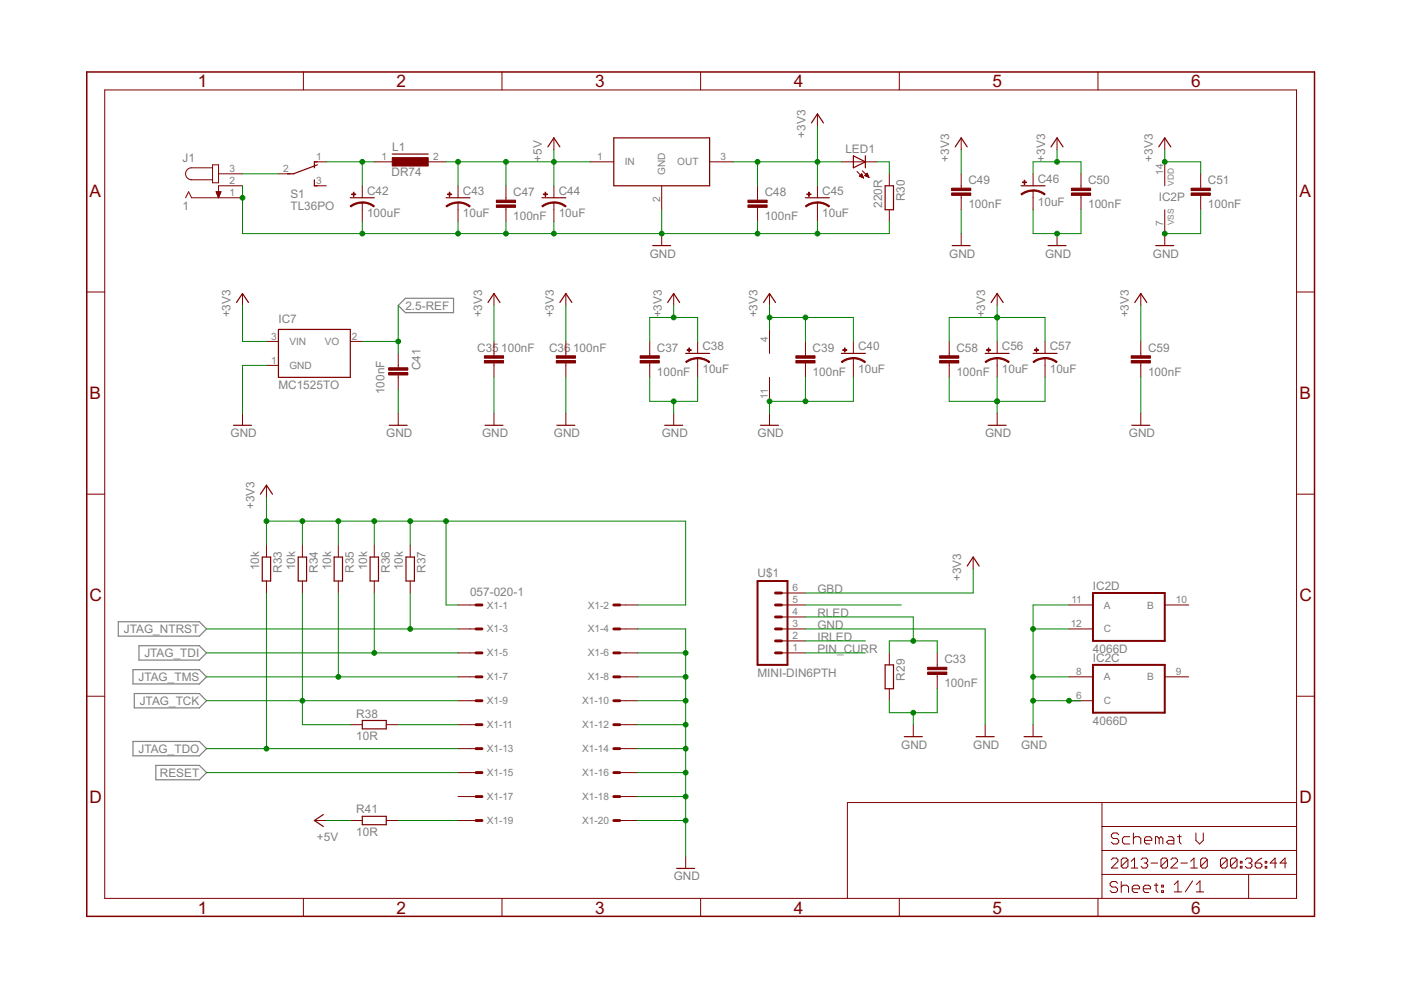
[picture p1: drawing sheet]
<svg xmlns="http://www.w3.org/2000/svg" width="297mm" height="210mm" viewBox="0 0 297 210" stroke-linecap="round" stroke-linejoin="round" font-family="sans-serif">
<g fill="#808080" stroke="#808080" stroke-width=".25">
<path d="M84.4 64.8l1.6-1.6z"/>
<path d="M86 63.2h10.2z"/>
<path d="M84.4 64.8l1.6 1.5z"/>
<path d="M86 66.3h10.2z"/>
<path d="M96.2 63.2v3.1z"/>
<path d="M42.3 160.3l1.5-1.6z"/>
<path d="M28.2 160.3h14.1z"/>
<path d="M42.3 157.2l1.5 1.5z"/>
<path d="M28.2 157.2h14.1z"/>
<path d="M28.2 157.2v3.1z"/>
<path d="M42.3 134.9l1.5-1.6z"/>
<path d="M25.1 134.9h17.2z"/>
<path d="M42.3 131.8l1.5 1.5z"/>
<path d="M25.1 131.8h17.2z"/>
<path d="M25.1 131.8v3.1z"/>
<path d="M42.3 165.3l1.5-1.5z"/>
<path d="M33 165.3h9.3z"/>
<path d="M42.3 162.3l1.5 1.5z"/>
<path d="M33 162.3h9.3z"/>
<path d="M33 162.3v3z"/>
<path d="M42.3 145l1.5-1.5z"/>
<path d="M28.2 145h14.1z"/>
<path d="M42.3 142l1.5 1.5z"/>
<path d="M28.2 142h14.1z"/>
<path d="M28.2 142v3z"/>
<path d="M42.3 150.1l1.5-1.5z"/>
<path d="M28.5 150.1h13.8z"/>
<path d="M42.3 147l1.5 1.6z"/>
<path d="M28.5 147h13.8z"/>
<path d="M28.5 147v3.1z"/>
<path d="M42.3 140l1.5-1.6z"/>
<path d="M29.5 140h12.8z"/>
<path d="M42.3 136.9l1.5 1.5z"/>
<path d="M29.5 136.9h12.8z"/>
<path d="M29.5 136.9v3.1z"/>
</g>
<g fill="#800000" stroke="#800000" stroke-width=".21">
<path d="M274.9 185.4v5.1z"/>
<path d="M274.9 180.3v5.1z"/>
<path d="M274.9 175.2v5.1z"/>
<path d="M274.9 170.2v5z"/>
<path d="M179.7 170.2v20.3z"/>
<path d="M179.7 170.2h53.9z"/>
<path d="M233.6 170.2h41.3z"/>
<path d="M264.7 185.4v5.1z"/>
<path d="M264.7 185.4h10.2z"/>
<path d="M233.6 185.4h31.1z"/>
<path d="M233.6 185.4v5.1z"/>
<path d="M233.6 180.3v5.1z"/>
<path d="M233.6 180.3h41.3z"/>
<path d="M233.6 175.2v5.1z"/>
<path d="M233.6 175.2h41.3z"/>
<path d="M233.6 170.2v5z"/>
<path d="M236.8 176.6l.4 .4z"/>
<path d="M236 176.6h.8z"/>
<path d="M235.6 177l.4-.4z"/>
<path d="M235.6 177v.4z"/>
<path d="M235.6 177.4l.4 .4z"/>
<path d="M236 177.8h.8z"/>
<path d="M236.8 177.8l.4 .4z"/>
<path d="M237.2 178.2v.4z"/>
<path d="M236.8 178.9l.4-.3z"/>
<path d="M236 178.9h.8z"/>
<path d="M235.6 178.6l.4 .3z"/>
<path d="M238.4 177.4h1.1z"/>
<path d="M238.4 177.4l-.4 .4z"/>
<path d="M238 177.8v.8z"/>
<path d="M238 178.6l.4 .3z"/>
<path d="M238.4 178.9h1.1z"/>
<path d="M240.3 176.6v2.3z"/>
<path d="M240.3 177.8l.4-.4z"/>
<path d="M240.7 177.4h.8z"/>
<path d="M241.5 177.4l.4 .4z"/>
<path d="M241.9 177.8v1.1z"/>
<path d="M243 178.9h.8z"/>
<path d="M242.7 178.6l.3 .3z"/>
<path d="M242.7 177.8v.8z"/>
<path d="M242.7 177.8l.3-.4z"/>
<path d="M243 177.4h.8z"/>
<path d="M243.8 177.4l.4 .4z"/>
<path d="M244.2 177.8v.4z"/>
<path d="M242.7 178.2h1.5z"/>
<path d="M245 177.4v1.5z"/>
<path d="M245 177.4h.4z"/>
<path d="M245.4 177.4l.4 .4z"/>
<path d="M245.8 177.8v1.1z"/>
<path d="M245.8 177.8l.3-.4z"/>
<path d="M246.1 177.4l.4 .4z"/>
<path d="M246.5 177.8v1.1z"/>
<path d="M247.7 177.4h.8z"/>
<path d="M248.5 177.4l.4 .4z"/>
<path d="M248.9 177.8v1.1z"/>
<path d="M247.7 178.9h1.2z"/>
<path d="M247.3 178.6l.4 .3z"/>
<path d="M247.3 178.6l.4-.4z"/>
<path d="M247.7 178.2h1.2z"/>
<path d="M250.1 177v1.6z"/>
<path d="M250.1 178.6l.3 .3z"/>
<path d="M249.7 177.4h.7z"/>
<path d="M253.6 176.6v1.6z"/>
<path d="M253.6 178.2l.7 .7z"/>
<path d="M254.3 178.9l.8-.7z"/>
<path d="M255.1 176.6v1.6z"/>
<path d="M235.6 184h1.4z"/>
<path d="M237 182.6l-1.4 1.4z"/>
<path d="M237 182.3v.3z"/>
<path d="M236.7 181.9l.3 .4z"/>
<path d="M236 181.9h.7z"/>
<path d="M236 181.9l-.4 .4z"/>
<path d="M237.7 182.3v1.4z"/>
<path d="M237.7 182.3l.4-.4z"/>
<path d="M238.1 181.9h.7z"/>
<path d="M238.8 181.9l.3 .4z"/>
<path d="M239.1 182.3v1.4z"/>
<path d="M239.1 183.7l-.3 .3z"/>
<path d="M238.1 184h.7z"/>
<path d="M237.7 183.7l.4 .3z"/>
<path d="M237.7 183.7l1.4-1.4z"/>
<path d="M239.8 182.6l.7-.7z"/>
<path d="M240.5 181.9v2.1z"/>
<path d="M239.8 184h1.4z"/>
<path d="M241.9 182.3l.4-.4z"/>
<path d="M242.3 181.9h.7z"/>
<path d="M243 181.9l.3 .4z"/>
<path d="M243.3 182.3v.3z"/>
<path d="M243.3 182.6l-.3 .4z"/>
<path d="M242.6 183h.4z"/>
<path d="M243 183l.3 .3z"/>
<path d="M243.3 183.3v.4z"/>
<path d="M243.3 183.7l-.3 .3z"/>
<path d="M242.3 184h.7z"/>
<path d="M241.9 183.7l.4 .3z"/>
<path d="M244 183h1.4z"/>
<path d="M246.1 182.3v1.4z"/>
<path d="M246.5 181.9l-.4 .4z"/>
<path d="M246.5 181.9h.7z"/>
<path d="M247.2 181.9l.3 .4z"/>
<path d="M247.5 182.3v1.4z"/>
<path d="M247.5 183.7l-.3 .3z"/>
<path d="M246.5 184h.7z"/>
<path d="M246.1 183.7l.4 .3z"/>
<path d="M246.1 183.7l1.4-1.4z"/>
<path d="M248.2 184h1.5z"/>
<path d="M248.2 184l1.5-1.4z"/>
<path d="M249.7 182.3v.3z"/>
<path d="M249.3 181.9l.4 .4z"/>
<path d="M248.6 181.9h.7z"/>
<path d="M248.6 181.9l-.4 .4z"/>
<path d="M250.4 183h1.4z"/>
<path d="M252.5 182.6l.7-.7z"/>
<path d="M253.2 181.9v2.1z"/>
<path d="M252.5 184h1.4z"/>
<path d="M254.6 182.3v1.4z"/>
<path d="M254.9 181.9l-.3 .4z"/>
<path d="M254.9 181.9h.7z"/>
<path d="M255.6 181.9l.4 .4z"/>
<path d="M256 182.3v1.4z"/>
<path d="M256 183.7l-.4 .3z"/>
<path d="M254.9 184h.7z"/>
<path d="M254.6 183.7l.3 .3z"/>
<path d="M254.6 183.7l1.4-1.4z"/>
<path d="M258.8 182.3v1.4z"/>
<path d="M258.8 182.3l.3-.4z"/>
<path d="M259.1 181.9h.7z"/>
<path d="M259.8 181.9l.4 .4z"/>
<path d="M260.2 182.3v1.4z"/>
<path d="M260.2 183.7l-.4 .3z"/>
<path d="M259.1 184h.7z"/>
<path d="M258.8 183.7l.3 .3z"/>
<path d="M258.8 183.7l1.4-1.4z"/>
<path d="M260.9 182.3v1.4z"/>
<path d="M261.2 181.9l-.3 .4z"/>
<path d="M261.2 181.9h.7z"/>
<path d="M261.9 181.9l.4 .4z"/>
<path d="M262.3 182.3v1.4z"/>
<path d="M262.3 183.7l-.4 .3z"/>
<path d="M261.2 184h.7z"/>
<path d="M260.9 183.7l.3 .3z"/>
<path d="M260.9 183.7l1.4-1.4z"/>
<path d="M263 182.6h.3z"/>
<path d="M263.3 182.6v.4z"/>
<path d="M263 183h.3z"/>
<path d="M263 182.6v.4z"/>
<path d="M263 183.7h.3z"/>
<path d="M263.3 183.7v.3z"/>
<path d="M263 184h.3z"/>
<path d="M263 183.7v.3z"/>
<path d="M264 182.3l.4-.4z"/>
<path d="M264.4 181.9h.7z"/>
<path d="M265.1 181.9l.3 .4z"/>
<path d="M265.4 182.3v.3z"/>
<path d="M265.4 182.6l-.3 .4z"/>
<path d="M264.7 183h.4z"/>
<path d="M265.1 183l.3 .3z"/>
<path d="M265.4 183.3v.4z"/>
<path d="M265.4 183.7l-.3 .3z"/>
<path d="M264.4 184h.7z"/>
<path d="M264 183.7l.4 .3z"/>
<path d="M266.8 182.3l.7-.4z"/>
<path d="M266.1 183l.7-.7z"/>
<path d="M266.1 183v.7z"/>
<path d="M266.1 183.7l.4 .3z"/>
<path d="M266.5 184h.7z"/>
<path d="M267.2 184l.3-.3z"/>
<path d="M267.5 183.3v.4z"/>
<path d="M267.2 183l.3 .3z"/>
<path d="M266.1 183h1.1z"/>
<path d="M268.2 182.6h.4z"/>
<path d="M268.6 182.6v.4z"/>
<path d="M268.2 183h.4z"/>
<path d="M268.2 182.6v.4z"/>
<path d="M268.2 183.7h.4z"/>
<path d="M268.6 183.7v.3z"/>
<path d="M268.2 184h.4z"/>
<path d="M268.2 183.7v.3z"/>
<path d="M270.3 181.9v2.1z"/>
<path d="M270.3 181.9l-1 1.1z"/>
<path d="M269.3 183h1.4z"/>
<path d="M272.5 181.9v2.1z"/>
<path d="M272.5 181.9l-1.1 1.1z"/>
<path d="M271.4 183h1.4z"/>
<path d="M249 187.6l.7-.8z"/>
<path d="M249.7 186.8v2.3z"/>
<path d="M249 189.1h1.5z"/>
<path d="M252.9 186.8l-1.6 2.3z"/>
<path d="M253.6 187.6l.8-.8z"/>
<path d="M254.4 186.8v2.3z"/>
<path d="M253.6 189.1h1.6z"/>
<path d="M236.6 186.9l.3 .4z"/>
<path d="M235.8 186.9h.8z"/>
<path d="M235.4 187.3l.4-.4z"/>
<path d="M235.4 187.3v.4z"/>
<path d="M235.4 187.7l.4 .4z"/>
<path d="M235.8 188.1h.8z"/>
<path d="M236.6 188.1l.3 .3z"/>
<path d="M236.9 188.4v.4z"/>
<path d="M236.9 188.8l-.3 .4z"/>
<path d="M235.8 189.2h.8z"/>
<path d="M235.4 188.8l.4 .4z"/>
<path d="M237.7 186.9v2.3z"/>
<path d="M237.7 188.1l.4-.4z"/>
<path d="M238.1 187.7h.8z"/>
<path d="M238.9 187.7l.4 .4z"/>
<path d="M239.3 188.1v1.1z"/>
<path d="M240.5 189.2h.7z"/>
<path d="M240.1 188.8l.4 .4z"/>
<path d="M240.1 188.1v.7z"/>
<path d="M240.1 188.1l.4-.4z"/>
<path d="M240.5 187.7h.7z"/>
<path d="M241.2 187.7l.4 .4z"/>
<path d="M241.6 188.1v.3z"/>
<path d="M240.1 188.4h1.5z"/>
<path d="M242.8 189.2h.8z"/>
<path d="M242.4 188.8l.4 .4z"/>
<path d="M242.4 188.1v.7z"/>
<path d="M242.4 188.1l.4-.4z"/>
<path d="M242.8 187.7h.8z"/>
<path d="M243.6 187.7l.3 .4z"/>
<path d="M243.9 188.1v.3z"/>
<path d="M242.4 188.4h1.5z"/>
<path d="M245.1 187.3v1.5z"/>
<path d="M245.1 188.8l.4 .4z"/>
<path d="M244.7 187.7h.8z"/>
<path d="M246.3 187.7h.4z"/>
<path d="M246.7 187.7v.4z"/>
<path d="M246.3 188.1h.4z"/>
<path d="M246.3 187.7v.4z"/>
<path d="M246.3 188.8h.4z"/>
<path d="M246.7 188.8v.4z"/>
<path d="M246.3 189.2h.4z"/>
<path d="M246.3 188.8v.4z"/>
<path d="M22.2 19.1v171.4z"/>
<path d="M18.4 61.9h3.8z"/>
<path d="M18.4 104.8h3.8z"/>
<path d="M18.4 147.6h3.8z"/>
<path d="M22.2 190.5h252.7z"/>
<path d="M64.3 190.5v3.8z"/>
<path d="M106.4 190.5v3.8z"/>
<path d="M148.5 190.5v3.8z"/>
<path d="M190.7 190.5v3.8z"/>
<path d="M232.8 190.5v3.8z"/>
<path d="M274.9 19.1v171.4z"/>
<path d="M274.9 61.9h3.8z"/>
<path d="M274.9 104.8h3.8z"/>
<path d="M274.9 147.6h3.8z"/>
<path d="M22.2 19.1h252.7z"/>
<path d="M64.3 15.3v3.8z"/>
<path d="M106.4 15.3v3.8z"/>
<path d="M148.5 15.3v3.8z"/>
<path d="M190.7 15.3v3.8z"/>
<path d="M232.8 15.3v3.8z"/>
<path d="M125.1 34.3h5z"/>
<path d="M150.5 34.3h5z"/>
<path d="M140.3 39.4v5.1z"/>
<path d="M46.3 36.9h5.1z"/>
<path d="M46.3 39.4h5.1z"/>
<path d="M46.3 41.9h5.1z"/>
<path d="M40.6 35.6h4.5z"/>
<path d="M45.1 35.6v2.5z"/>
<path d="M40.6 38.1h4.5z"/>
<path d="M45.1 38.1v.7z"/>
<path d="M45.1 38.8h1.2z"/>
<path d="M46.3 34.9v3.9z"/>
<path d="M45.1 34.9h1.2z"/>
<path d="M45.1 34.9v.7z"/>
<path d="M40.6 41.9h5.7z"/>
<path d="M40 40.7l.6 1.2z"/>
<path d="M40 40.7l-.7 1.2z"/>
<path d="M46.3 39.4v2.5z"/>
<path d="M45.8 40.7l.5 1.2z"/>
<path d="M45.8 40.7h1z"/>
<path d="M46.8 40.7l-.5 1.2z"/>
<path d="M46.3 41.8h.1z"/>
<path d="M46.2 41.6h.2z"/>
<path d="M46.2 41.5h.3z"/>
<path d="M46.1 41.4h.4z"/>
<path d="M46.1 41.3h.5z"/>
<path d="M46 41.2h.6z"/>
<path d="M46 41h.7z"/>
<path d="M45.9 40.9h.8z"/>
<path d="M45.9 40.8h.9z"/>
<path d="M76.8 42.9v1.6z"/>
<path d="M76.8 39.4v2.5z"/>
<path d="M76.8 44.5v2.5z"/>
<path d="M89.5 34.3h5.1z"/>
<path d="M79.4 34.3h5z"/>
<path d="M97.1 42.9v1.6z"/>
<path d="M97.1 39.4v2.5z"/>
<path d="M97.1 44.5v2.5z"/>
<path d="M117.4 42.9v1.6z"/>
<path d="M117.4 39.4v2.5z"/>
<path d="M117.4 44.5v2.5z"/>
<path d="M107.3 39.4v2.5z"/>
<path d="M107.3 44.5v2.5z"/>
<path d="M107.3 41.9v.5z"/>
<path d="M107.3 44v.5z"/>
<path d="M160.6 39.4v2.5z"/>
<path d="M160.6 44.5v2.5z"/>
<path d="M160.6 41.9v.5z"/>
<path d="M160.6 44v.5z"/>
<path d="M173.3 42.9v1.6z"/>
<path d="M173.3 39.4v2.5z"/>
<path d="M173.3 44.5v2.5z"/>
<path d="M59 36.9h2.6z"/>
<path d="M66.7 39.4h2.5z"/>
<path d="M66.7 34.3h2.5z"/>
<path d="M173.3 24.2v2.5z"/>
<path d="M117.4 29.2v2.6z"/>
<path d="M203.8 36.9v2.5z"/>
<path d="M203.8 41.9v2.6z"/>
<path d="M203.8 39.4v.5z"/>
<path d="M203.8 41.4v.5z"/>
<path d="M219 40.4v1.5z"/>
<path d="M219 36.9v2.5z"/>
<path d="M219 41.9v2.6z"/>
<path d="M229.2 36.9v2.5z"/>
<path d="M229.2 41.9v2.6z"/>
<path d="M229.2 39.4v.5z"/>
<path d="M229.2 41.4v.5z"/>
<path d="M203.8 29.2v2.6z"/>
<path d="M224.1 29.2v2.6z"/>
<path d="M165.7 138.4h5.1z"/>
<path d="M165.7 135.9h5.1z"/>
<path d="M165.7 133.3h5.1z"/>
<path d="M165.7 130.8h5.1z"/>
<path d="M165.7 128.3h5.1z"/>
<path d="M165.7 125.7h5.1z"/>
<path d="M188.6 146v2.6z"/>
<path d="M188.6 138.4v2.6z"/>
<path d="M198.7 138.4v2.6z"/>
<path d="M198.7 143.5v2.5z"/>
<path d="M198.7 141v.5z"/>
<path d="M198.7 143v.5z"/>
<path d="M183.5 34.3h2.5z"/>
<path d="M178.4 34.3h2.5z"/>
<path d="M180.9 34.3h2.6z"/>
<path d="M181.7 36.3l1.4 1.4z"/>
<path d="M182.8 36.2l1.4 1.4z"/>
<path d="M182.2 37.4l.9 .3z"/>
<path d="M182.2 37.4l.5-.5z"/>
<path d="M182.7 36.9l.4 .8z"/>
<path d="M182.9 37.7h.1z"/>
<path d="M182.6 37.5h.4z"/>
<path d="M182.4 37.4h.6z"/>
<path d="M182.2 37.3h.7z"/>
<path d="M182.4 37.2h.5z"/>
<path d="M182.5 37.1h.3z"/>
<path d="M182.6 36.9h.2z"/>
<path d="M183.3 37.2l.9 .4z"/>
<path d="M183.9 36.7l-.6 .5z"/>
<path d="M183.9 36.7l.3 .9z"/>
<path d="M184.1 37.5h.1z"/>
<path d="M183.8 37.4h.3z"/>
<path d="M183.5 37.3h.6z"/>
<path d="M183.4 37.2h.6z"/>
<path d="M183.5 37.1h.5z"/>
<path d="M183.6 36.9h.3z"/>
<path d="M183.7 36.8h.2z"/>
<path d="M188.6 44.5v2.5z"/>
<path d="M188.6 36.9v2.5z"/>
<path d="M226.7 143.5h5z"/>
<path d="M247 143.5h5z"/>
<path d="M226.7 148.6h5z"/>
<path d="M226.7 128.3h5z"/>
<path d="M247 128.3h5z"/>
<path d="M226.7 133.3h5z"/>
<path d="M247 44.5v5z"/>
<path d="M247 34.3v5.1z"/>
<path d="M247 29.2v2.6z"/>
<path d="M254.6 36.9v2.5z"/>
<path d="M254.6 41.9v2.6z"/>
<path d="M254.6 39.4v.5z"/>
<path d="M254.6 41.4v.5z"/>
<path d="M206.3 118.1v2.5z"/>
<path d="M163.2 69.8v5.1z"/>
<path d="M163.2 80v5.1z"/>
<path d="M170.8 77.5v2.5z"/>
<path d="M170.8 72.4v2.5z"/>
<path d="M170.8 77v.5z"/>
<path d="M170.8 74.9v.5z"/>
<path d="M180.9 75.9v1.6z"/>
<path d="M180.9 72.4v2.5z"/>
<path d="M180.9 77.5v2.5z"/>
<path d="M163.2 62.2v2.6z"/>
<path d="M142.8 62.2v2.6z"/>
<path d="M137.8 77.5v2.5z"/>
<path d="M137.8 72.4v2.5z"/>
<path d="M137.8 77v.5z"/>
<path d="M137.8 74.9v.5z"/>
<path d="M147.9 75.9v1.6z"/>
<path d="M147.9 72.4v2.5z"/>
<path d="M147.9 77.5v2.5z"/>
<path d="M120 62.2v2.6z"/>
<path d="M120 77.5v2.5z"/>
<path d="M120 72.4v2.5z"/>
<path d="M120 77v.5z"/>
<path d="M120 74.9v.5z"/>
<path d="M104.7 62.2v2.6z"/>
<path d="M104.7 77.5v2.5z"/>
<path d="M104.7 72.4v2.5z"/>
<path d="M104.7 77v.5z"/>
<path d="M104.7 74.9v.5z"/>
<path d="M56.5 72.4h2.5z"/>
<path d="M74.3 72.4h2.5z"/>
<path d="M56.5 77.5h2.5z"/>
<path d="M51.4 62.2v2.6z"/>
<path d="M84.4 80v2.5z"/>
<path d="M84.4 74.9v2.6z"/>
<path d="M84.4 79.5v.5z"/>
<path d="M84.4 77.5v.5z"/>
<path d="M221.6 75.9v1.6z"/>
<path d="M221.6 72.4v2.5z"/>
<path d="M221.6 77.5v2.5z"/>
<path d="M211.4 75.9v1.6z"/>
<path d="M211.4 72.4v2.5z"/>
<path d="M211.4 77.5v2.5z"/>
<path d="M201.3 72.4v2.5z"/>
<path d="M201.3 77.5v2.5z"/>
<path d="M201.3 74.9v.5z"/>
<path d="M201.3 77v.5z"/>
<path d="M211.4 62.2v2.6z"/>
<path d="M241.9 62.2v2.6z"/>
<path d="M241.9 72.4v2.5z"/>
<path d="M241.9 77.5v2.5z"/>
<path d="M241.9 74.9v.5z"/>
<path d="M241.9 77v.5z"/>
<path d="M56.5 102.9v2.5z"/>
<path d="M56.5 123.2v2.5z"/>
<path d="M56.5 115.6v2.5z"/>
<path d="M64.1 123.2v2.5z"/>
<path d="M64.1 115.6v2.5z"/>
<path d="M71.7 123.2v2.5z"/>
<path d="M71.7 115.6v2.5z"/>
<path d="M79.4 123.2v2.5z"/>
<path d="M79.4 115.6v2.5z"/>
<path d="M87 123.2v2.5z"/>
<path d="M87 115.6v2.5z"/>
<path d="M81.9 153.6h2.5z"/>
<path d="M74.3 153.6h2.5z"/>
<path d="M66.7 174h2.5z"/>
<path d="M81.9 174h2.5z"/>
<path d="M74.3 174h2.5z"/>
<path d="M163.2 87.6v2.6z"/>
<path d="M142.8 87.6v2.6z"/>
<path d="M120 87.6v2.6z"/>
<path d="M104.7 87.6v2.6z"/>
<path d="M84.4 87.6v2.6z"/>
<path d="M51.4 87.6v2.6z"/>
<path d="M140.3 49.5v2.6z"/>
<path d="M203.8 49.5v2.6z"/>
<path d="M224.1 49.5v2.6z"/>
<path d="M247 49.5v2.6z"/>
<path d="M219 153.6v2.6z"/>
<path d="M193.6 153.6v2.6z"/>
<path d="M145.4 181.6v2.5z"/>
<path d="M241.9 87.6v2.6z"/>
<path d="M211.4 87.6v2.6z"/>
<path d="M97.1 128.3h2.6z"/>
<path d="M99.7 128.3h1.2z"/>
<path d="M132.7 128.3h2.5z"/>
<path d="M131.4 128.3h1.3z"/>
<path d="M97.1 133.3h2.6z"/>
<path d="M99.7 133.3h1.2z"/>
<path d="M132.7 133.3h2.5z"/>
<path d="M131.4 133.3h1.3z"/>
<path d="M97.1 138.4h2.6z"/>
<path d="M99.7 138.4h1.2z"/>
<path d="M132.7 138.4h2.5z"/>
<path d="M131.4 138.4h1.3z"/>
<path d="M97.1 143.5h2.6z"/>
<path d="M99.7 143.5h1.2z"/>
<path d="M132.7 143.5h2.5z"/>
<path d="M131.4 143.5h1.3z"/>
<path d="M97.1 148.6h2.6z"/>
<path d="M99.7 148.6h1.2z"/>
<path d="M132.7 148.6h2.5z"/>
<path d="M131.4 148.6h1.3z"/>
<path d="M97.1 153.6h2.6z"/>
<path d="M99.7 153.6h1.2z"/>
<path d="M132.7 153.6h2.5z"/>
<path d="M131.4 153.6h1.3z"/>
<path d="M97.1 158.7h2.6z"/>
<path d="M99.7 158.7h1.2z"/>
<path d="M132.7 158.7h2.5z"/>
<path d="M131.4 158.7h1.3z"/>
<path d="M97.1 163.8h2.6z"/>
<path d="M99.7 163.8h1.2z"/>
<path d="M132.7 163.8h2.5z"/>
<path d="M131.4 163.8h1.3z"/>
<path d="M97.1 168.9h2.6z"/>
<path d="M99.7 168.9h1.2z"/>
<path d="M132.7 168.9h2.5z"/>
<path d="M131.4 168.9h1.3z"/>
<path d="M97.1 174h2.6z"/>
<path d="M99.7 174h1.2z"/>
<path d="M132.7 174h2.5z"/>
<path d="M131.4 174h1.3z"/>
<path d="M208.9 153.6v2.6z"/>
<path d="M76.8 42.8l1.4 .2 1.2 .7-.2 .2-1.4-.7-1-.1z" fill-rule="evenodd"/>
<path d="M74.3 43.7l1.2-.7 1.3-.2v.3l-1 .1-1.4 .7z" fill-rule="evenodd"/>
<path d="M97.1 42.8l1.4 .2 1.2 .7-.2 .2-1.4-.7-1-.1z" fill-rule="evenodd"/>
<path d="M94.6 43.7l1.2-.7 1.3-.2v.3l-1 .1-1.4 .7z" fill-rule="evenodd"/>
<path d="M117.4 42.8l1.4 .2 1.2 .7-.2 .2-1.3-.7-1.1-.1z" fill-rule="evenodd"/>
<path d="M114.9 43.7l1.2-.7 1.3-.2v.3l-1 .1-1.4 .7z" fill-rule="evenodd"/>
<path d="M173.3 42.8l1.4 .2 1.2 .7-.2 .2-.9-.6-1.5-.2z" fill-rule="evenodd"/>
<path d="M170.8 43.7l1.2-.7 1.3-.2v.3l-1 .1-1.4 .7z" fill-rule="evenodd"/>
<path d="M219 40.3l1.4 .2 1.2 .6-.2 .2-1.4-.7-1-.1z" fill-rule="evenodd"/>
<path d="M216.5 41.1l1.2-.6 1.3-.2v.2l-1 .2-1.4 .6z" fill-rule="evenodd"/>
<path d="M180.9 75.8l1.4 .2 1.2 .7-.2 .2-.8-.5-1.6-.3z" fill-rule="evenodd"/>
<path d="M178.4 76.7l1.2-.7 1.3-.2v.3l-1 .1-1.4 .7z" fill-rule="evenodd"/>
<path d="M147.9 75.8l1.4 .2 1.2 .7-.2 .2-.9-.5-1.5-.3z" fill-rule="evenodd"/>
<path d="M145.4 76.7l1.2-.7 1.3-.2v.3l-1 .1-1.4 .7z" fill-rule="evenodd"/>
<path d="M221.6 75.8l1.3 .2 1.2 .7-.1 .2-.9-.5-1.5-.3z" fill-rule="evenodd"/>
<path d="M219 76.7l1.2-.7 1.4-.2v.3l-1 .1-1.4 .7z" fill-rule="evenodd"/>
<path d="M211.4 75.8l1.4 .2 1.2 .7-.2 .2-.9-.5-1.5-.3z" fill-rule="evenodd"/>
<path d="M208.9 76.7l1.2-.7 1.3-.2v.3l-1 .1-1.4 .7z" fill-rule="evenodd"/>
</g>
<g fill="#800000" stroke="#800000" stroke-width=".32">
<path d="M18.4 15.3v179z"/>
<path d="M18.4 194.3h260.3z"/>
<path d="M278.7 15.3v179z"/>
<path d="M18.4 15.3h260.3z"/>
</g>
<g fill="#800000" stroke="#800000" stroke-width=".25">
<path d="M130.1 29.2v10.2z"/>
<path d="M130.1 39.4h20.4z"/>
<path d="M150.5 29.2v10.2z"/>
<path d="M130.1 29.2h20.4z"/>
<path d="M74.3 41.9h5.1z"/>
<path d="M83.2 32.7h7.6z"/>
<path d="M94.6 41.9h5.1z"/>
<path d="M114.9 41.9h5.1z"/>
<path d="M170.8 41.9h5.1z"/>
<path d="M60.9 36.9h1.3z"/>
<path d="M62.2 36.9l5.1-2z"/>
<path d="M66.7 38.1v1.3z"/>
<path d="M66.7 39.4h.6z"/>
<path d="M66.7 34.3v1.3z"/>
<path d="M66.7 34.3h.6z"/>
<path d="M173.3 24.2l1.3 1.9z"/>
<path d="M173.3 24.2l-1.3 1.9z"/>
<path d="M117.4 29.2l1.3 1.9z"/>
<path d="M117.4 29.2l-1.2 1.9z"/>
<path d="M216.5 39.4h5.1z"/>
<path d="M203.8 29.2l1.3 1.9z"/>
<path d="M203.8 29.2l-1.3 1.9z"/>
<path d="M224.1 29.2l1.3 1.9z"/>
<path d="M224.1 29.2l-1.3 1.9z"/>
<path d="M187.7 141v5z"/>
<path d="M189.4 141v5z"/>
<path d="M187.7 146h1.7z"/>
<path d="M187.7 141h1.7z"/>
<path d="M180.9 33l2.6 1.3z"/>
<path d="M180.9 35.6l2.6-1.3z"/>
<path d="M183.5 33v1.3z"/>
<path d="M183.5 34.3v1.3z"/>
<path d="M180.9 33v1.3z"/>
<path d="M180.9 34.3v1.3z"/>
<path d="M187.7 39.4v5.1z"/>
<path d="M189.4 39.4v5.1z"/>
<path d="M187.7 44.5h1.7z"/>
<path d="M187.7 39.4h1.7z"/>
<path d="M247 29.2l1.2 1.9z"/>
<path d="M247 29.2l-1.3 1.9z"/>
<path d="M206.3 118.1l1.3 1.9z"/>
<path d="M206.3 118.1l-1.2 1.9z"/>
<path d="M178.4 74.9h5.1z"/>
<path d="M163.2 62.2l1.2 1.9z"/>
<path d="M163.2 62.2l-1.3 1.9z"/>
<path d="M142.8 62.2l1.3 1.9z"/>
<path d="M142.8 62.2l-1.2 1.9z"/>
<path d="M145.4 74.9h5.1z"/>
<path d="M120 62.2l1.2 1.9z"/>
<path d="M120 62.2l-1.3 1.9z"/>
<path d="M104.7 62.2l1.3 1.9z"/>
<path d="M104.7 62.2l-1.2 1.9z"/>
<path d="M59 69.8h15.3z"/>
<path d="M74.3 69.8v10.2z"/>
<path d="M59 80h15.3z"/>
<path d="M59 69.8v10.2z"/>
<path d="M51.4 62.2l1.3 1.9z"/>
<path d="M51.4 62.2l-1.3 1.9z"/>
<path d="M219 74.9h5.1z"/>
<path d="M208.9 74.9h5.1z"/>
<path d="M211.4 62.2l1.3 1.9z"/>
<path d="M211.4 62.2l-1.3 1.9z"/>
<path d="M241.9 62.2l1.2 1.9z"/>
<path d="M241.9 62.2l-1.3 1.9z"/>
<path d="M56.5 102.9l1.3 1.9z"/>
<path d="M56.5 102.9l-1.3 1.9z"/>
<path d="M55.6 118.1v5.1z"/>
<path d="M57.4 118.1v5.1z"/>
<path d="M55.6 123.2h1.8z"/>
<path d="M55.6 118.1h1.8z"/>
<path d="M63.2 118.1v5.1z"/>
<path d="M65 118.1v5.1z"/>
<path d="M63.2 123.2h1.8z"/>
<path d="M63.2 118.1h1.8z"/>
<path d="M70.8 118.1v5.1z"/>
<path d="M72.6 118.1v5.1z"/>
<path d="M70.8 123.2h1.8z"/>
<path d="M70.8 118.1h1.8z"/>
<path d="M78.5 118.1v5.1z"/>
<path d="M80.2 118.1v5.1z"/>
<path d="M78.5 123.2h1.7z"/>
<path d="M78.5 118.1h1.7z"/>
<path d="M86.1 118.1v5.1z"/>
<path d="M87.9 118.1v5.1z"/>
<path d="M86.1 123.2h1.8z"/>
<path d="M86.1 118.1h1.8z"/>
<path d="M76.8 154.5h5.1z"/>
<path d="M76.8 152.8h5.1z"/>
<path d="M81.9 152.8v1.7z"/>
<path d="M76.8 152.8v1.7z"/>
<path d="M66.7 174l1.9-1.3z"/>
<path d="M66.7 174l1.9 1.2z"/>
<path d="M76.8 174.9h5.1z"/>
<path d="M76.8 173.1h5.1z"/>
<path d="M81.9 173.1v1.8z"/>
<path d="M76.8 173.1v1.8z"/>
<path d="M161.2 90.2h3.9z"/>
<path d="M140.9 90.2h3.8z"/>
<path d="M118.1 90.2h3.8z"/>
<path d="M102.8 90.2h3.8z"/>
<path d="M82.5 90.2h3.8z"/>
<path d="M49.5 90.2h3.8z"/>
<path d="M138.4 52.1h3.8z"/>
<path d="M201.9 52.1h3.8z"/>
<path d="M222.2 52.1h3.8z"/>
<path d="M245 52.1h3.9z"/>
<path d="M217.1 156.2h3.8z"/>
<path d="M191.7 156.2h3.8z"/>
<path d="M143.5 184.1h3.8z"/>
<path d="M240 90.2h3.8z"/>
<path d="M209.5 90.2h3.8z"/>
<path d="M207 156.2h3.8z"/>
</g>
<path d="M40.6 35.6a1.27 1.27 0 0 0-1.3 1.3 1.27 1.27 0 0 0 1.3 1.2" fill="none" stroke="#800000" stroke-width=".21"/>
<g fill="#800000" stroke="#800000" stroke-width=".21">
<path d="M74.5 41.1h.9v.2h-.9z"/>
<path d="M74.9 40.7h.2v.9h-.2z"/>
<path d="M83.2 33.4h7.6v1.8h-7.6z"/>
<path d="M94.9 41.1h.9v.2h-.9z"/>
<path d="M95.2 40.7h.2v.9h-.2z"/>
<path d="M115.2 41.1h.9v.2h-.9z"/>
<path d="M115.6 40.7h.1v.9h-.1z"/>
<path d="M105.2 43.5h4.1v.5h-4.1z"/>
<path d="M105.2 42.4h4.1v.5h-4.1z"/>
<path d="M158.6 43.5h4v.5h-4z"/>
<path d="M158.6 42.4h4v.5h-4z"/>
<path d="M171.1 41.1h.9v.2h-.9z"/>
<path d="M171.4 40.7h.2v.9h-.2z"/>
<path d="M201.8 40.9h4v.5h-4z"/>
<path d="M201.8 39.9h4v.5h-4z"/>
<path d="M216.8 38.6h.9v.1h-.9z"/>
<path d="M217.1 38.2h.2v.9h-.2z"/>
<path d="M227.2 40.9h4v.5h-4z"/>
<path d="M227.2 39.9h4v.5h-4z"/>
<path d="M196.7 142.5h4v.5h-4z"/>
<path d="M196.7 141.5h4v.5h-4z"/>
<path d="M252.5 40.9h4.1v.5h-4.1z"/>
<path d="M252.5 39.9h4.1v.5h-4.1z"/>
<path d="M168.7 75.4h4.1v.5h-4.1z"/>
<path d="M168.7 76.5h4.1v.5h-4.1z"/>
<path d="M178.7 74.1h.9v.2h-.9z"/>
<path d="M179 73.8h.2v.9h-.2z"/>
<path d="M135.7 75.4h4.1v.5h-4.1z"/>
<path d="M135.7 76.5h4.1v.5h-4.1z"/>
<path d="M145.7 74.1h.9v.2h-.9z"/>
<path d="M146 73.8h.2v.9h-.2z"/>
<path d="M117.9 75.4h4.1v.5h-4.1z"/>
<path d="M117.9 76.5h4.1v.5h-4.1z"/>
<path d="M102.7 75.4h4.1v.5h-4.1z"/>
<path d="M102.7 76.5h4.1v.5h-4.1z"/>
<path d="M82.4 78h4.1v.5h-4.1z"/>
<path d="M82.4 79h4.1v.5h-4.1z"/>
<path d="M219.3 74.1h.9v.2h-.9z"/>
<path d="M219.7 73.8h.1v.9h-.1z"/>
<path d="M209.1 74.1h.9v.2h-.9z"/>
<path d="M209.5 73.8h.2v.9h-.2z"/>
<path d="M199.2 76.5h4.1v.5h-4.1z"/>
<path d="M199.2 75.4h4.1v.5h-4.1z"/>
<path d="M239.8 76.5h4.1v.5h-4.1z"/>
<path d="M239.8 75.4h4.1v.5h-4.1z"/>
</g>
<g fill="#800000" stroke="#800000" stroke-width=".42">
<path d="M160.6 141h6.4z"/>
<path d="M160.6 123.2v17.8z"/>
<path d="M167 123.2v17.8z"/>
<path d="M160.6 123.2h6.4z"/>
<path d="M231.7 151.1h15.3z"/>
<path d="M247 141v10.1z"/>
<path d="M231.7 141h15.3z"/>
<path d="M231.7 141v10.1z"/>
<path d="M231.7 135.9h15.3z"/>
<path d="M247 125.7v10.2z"/>
<path d="M231.7 125.7h15.3z"/>
<path d="M231.7 125.7v10.2z"/>
</g>
<g fill="#800000" stroke="#800000" stroke-width=".61">
<path d="M164.4 133.3h1.3z"/>
<path d="M164.4 135.9h1.3z"/>
<path d="M164.4 138.4h1.3z"/>
<path d="M164.4 128.3h1.3z"/>
<path d="M164.4 130.8h1.3z"/>
<path d="M164.4 125.7h1.3z"/>
<path d="M100.9 128.3h1.3z"/>
<path d="M130.1 128.3h1.3z"/>
<path d="M100.9 133.3h1.3z"/>
<path d="M130.1 133.3h1.3z"/>
<path d="M100.9 138.4h1.3z"/>
<path d="M130.1 138.4h1.3z"/>
<path d="M100.9 143.5h1.3z"/>
<path d="M130.1 143.5h1.3z"/>
<path d="M100.9 148.6h1.3z"/>
<path d="M130.1 148.6h1.3z"/>
<path d="M100.9 153.6h1.3z"/>
<path d="M130.1 153.6h1.3z"/>
<path d="M100.9 158.7h1.3z"/>
<path d="M130.1 158.7h1.3z"/>
<path d="M100.9 163.8h1.3z"/>
<path d="M130.1 163.8h1.3z"/>
<path d="M100.9 168.9h1.3z"/>
<path d="M130.1 168.9h1.3z"/>
<path d="M100.9 174h1.3z"/>
<path d="M130.1 174h1.3z"/>
</g>
<g fill="#008000" stroke="#008000" stroke-width=".21">
<path d="M76.8 34.3v5.1z"/>
<path d="M76.8 34.3h2.6z"/>
<path d="M69.2 34.3h7.6z"/>
<path d="M51.4 36.9h7.6z"/>
<path d="M155.5 34.3h5.1z"/>
<path d="M160.6 34.3v5.1z"/>
<path d="M160.6 34.3h12.7z"/>
<path d="M173.3 34.3v5.1z"/>
<path d="M173.3 26.7v7.6z"/>
<path d="M173.3 34.3h5.1z"/>
<path d="M203.8 31.8v5.1z"/>
<path d="M224.1 31.8v2.5z"/>
<path d="M219 34.3h5.1z"/>
<path d="M219 34.3v2.6z"/>
<path d="M224.1 34.3h5.1z"/>
<path d="M229.2 34.3v2.6z"/>
<path d="M247 31.8v2.5z"/>
<path d="M254.6 34.3v2.6z"/>
<path d="M247 34.3h7.6z"/>
<path d="M170.8 125.7h35.5z"/>
<path d="M206.3 120.6v5.1z"/>
<path d="M137.8 67.3v5.1z"/>
<path d="M137.8 67.3h5z"/>
<path d="M142.8 67.3h5.1z"/>
<path d="M147.9 67.3v5.1z"/>
<path d="M142.8 64.8v2.5z"/>
<path d="M104.7 64.8v7.6z"/>
<path d="M120 64.8v7.6z"/>
<path d="M51.4 64.8v7.6z"/>
<path d="M51.4 72.4h5.1z"/>
<path d="M211.4 67.3h10.2z"/>
<path d="M221.6 67.3v5.1z"/>
<path d="M211.4 67.3v5.1z"/>
<path d="M211.4 64.8v2.5z"/>
<path d="M201.3 67.3h10.1z"/>
<path d="M201.3 67.3v5.1z"/>
<path d="M241.9 64.8v7.6z"/>
<path d="M56.5 105.4v5.1z"/>
<path d="M56.5 110.5v5.1z"/>
<path d="M56.5 110.5h7.6z"/>
<path d="M64.1 110.5v5.1z"/>
<path d="M64.1 110.5h7.6z"/>
<path d="M71.7 110.5v5.1z"/>
<path d="M71.7 110.5h7.7z"/>
<path d="M79.4 110.5v5.1z"/>
<path d="M79.4 110.5h7.6z"/>
<path d="M87 110.5v5.1z"/>
<path d="M87 110.5h7.6z"/>
<path d="M94.6 110.5v17.8z"/>
<path d="M135.2 128.3h10.2z"/>
<path d="M145.4 110.5v17.8z"/>
<path d="M94.6 110.5h50.8z"/>
<path d="M94.6 128.3h2.5z"/>
<path d="M163.2 67.3v2.5z"/>
<path d="M163.2 64.8v2.5z"/>
<path d="M163.2 67.3h7.6z"/>
<path d="M170.8 67.3v5.1z"/>
<path d="M170.8 67.3h10.1z"/>
<path d="M180.9 67.3v5.1z"/>
<path d="M94.6 34.3h2.5z"/>
<path d="M97.1 34.3v5.1z"/>
<path d="M97.1 34.3h10.2z"/>
<path d="M107.3 34.3h10.1z"/>
<path d="M117.4 34.3h7.7z"/>
<path d="M117.4 34.3v5.1z"/>
<path d="M107.3 34.3v5.1z"/>
<path d="M117.4 31.8v2.5z"/>
<path d="M69.2 174h5.1z"/>
<path d="M170.8 135.9h12.7z"/>
<path d="M198.7 135.9v2.5z"/>
<path d="M188.6 135.9h5z"/>
<path d="M193.6 135.9h5.1z"/>
<path d="M188.6 135.9v2.5z"/>
<path d="M170.8 130.8h22.8z"/>
<path d="M193.6 130.8v5.1z"/>
<path d="M170.8 138.4h12.7z"/>
<path d="M186 34.3h2.6z"/>
<path d="M188.6 34.3v2.6z"/>
<path d="M76.8 72.4h7.6z"/>
<path d="M84.4 72.4v2.5z"/>
<path d="M84.4 64.8v7.6z"/>
<path d="M56.5 158.7h40.6z"/>
<path d="M56.5 125.7v33z"/>
<path d="M43.8 158.7h12.7z"/>
<path d="M87 133.3h10.1z"/>
<path d="M87 125.7v7.6z"/>
<path d="M43.8 133.3h43.2z"/>
<path d="M43.8 163.8h53.3z"/>
<path d="M71.7 143.5h25.4z"/>
<path d="M71.7 125.7v17.8z"/>
<path d="M43.8 143.5h27.9z"/>
<path d="M64.1 148.6h33z"/>
<path d="M64.1 125.7v22.9z"/>
<path d="M43.8 148.6h20.3z"/>
<path d="M64.1 153.6h10.2z"/>
<path d="M64.1 148.6v5z"/>
<path d="M79.4 138.4h17.7z"/>
<path d="M79.4 125.7v12.7z"/>
<path d="M43.8 138.4h35.6z"/>
<path d="M84.4 153.6h12.7z"/>
<path d="M84.4 174h12.7z"/>
<path d="M170.8 128.3h20.3z"/>
<path d="M137.8 80v5.1z"/>
<path d="M137.8 85.1h5z"/>
<path d="M142.8 85.1h5.1z"/>
<path d="M147.9 80v5.1z"/>
<path d="M142.8 85.1v2.5z"/>
<path d="M120 80v7.6z"/>
<path d="M104.7 80v7.6z"/>
<path d="M84.4 82.5v5.1z"/>
<path d="M51.4 77.5v10.1z"/>
<path d="M51.4 77.5h5.1z"/>
<path d="M51.4 39.4v2.5z"/>
<path d="M51.4 41.9v7.6z"/>
<path d="M51.4 49.5h25.4z"/>
<path d="M76.8 49.5h20.3z"/>
<path d="M97.1 49.5h10.2z"/>
<path d="M107.3 49.5h10.1z"/>
<path d="M117.4 49.5h22.9z"/>
<path d="M140.3 44.5v5z"/>
<path d="M76.8 47v2.5z"/>
<path d="M97.1 47v2.5z"/>
<path d="M173.3 47v2.5z"/>
<path d="M160.6 49.5h12.7z"/>
<path d="M140.3 49.5h20.3z"/>
<path d="M160.6 47v2.5z"/>
<path d="M117.4 47v2.5z"/>
<path d="M107.3 47v2.5z"/>
<path d="M188.6 47v2.5z"/>
<path d="M173.3 49.5h15.3z"/>
<path d="M203.8 44.5v5z"/>
<path d="M219 44.5v5z"/>
<path d="M219 49.5h5.1z"/>
<path d="M224.1 49.5h5.1z"/>
<path d="M229.2 44.5v5z"/>
<path d="M254.6 44.5v5z"/>
<path d="M247 49.5h7.6z"/>
<path d="M226.7 148.6h2.5z"/>
<path d="M219 148.6h7.7z"/>
<path d="M219 148.6v5z"/>
<path d="M219 143.5h7.7z"/>
<path d="M219 143.5v5.1z"/>
<path d="M219 133.3h7.7z"/>
<path d="M219 133.3v10.2z"/>
<path d="M219 128.3h7.7z"/>
<path d="M219 128.3v5z"/>
<path d="M135.2 133.3h10.2z"/>
<path d="M145.4 133.3v5.1z"/>
<path d="M145.4 138.4v5.1z"/>
<path d="M145.4 143.5v5.1z"/>
<path d="M145.4 148.6v5z"/>
<path d="M145.4 153.6v5.1z"/>
<path d="M145.4 158.7v5.1z"/>
<path d="M145.4 163.8v5.1z"/>
<path d="M145.4 168.9v5.1z"/>
<path d="M145.4 174v7.6z"/>
<path d="M135.2 138.4h10.2z"/>
<path d="M135.2 143.5h10.2z"/>
<path d="M135.2 148.6h10.2z"/>
<path d="M135.2 153.6h10.2z"/>
<path d="M135.2 158.7h10.2z"/>
<path d="M135.2 163.8h10.2z"/>
<path d="M135.2 168.9h10.2z"/>
<path d="M135.2 174h10.2z"/>
<path d="M241.9 80v7.6z"/>
<path d="M211.4 85.1h10.2z"/>
<path d="M221.6 80v5.1z"/>
<path d="M211.4 80v5.1z"/>
<path d="M211.4 85.1v2.5z"/>
<path d="M201.3 85.1h10.1z"/>
<path d="M201.3 80v5.1z"/>
<path d="M163.2 85.1v2.5z"/>
<path d="M163.2 85.1h7.6z"/>
<path d="M170.8 80v5.1z"/>
<path d="M170.8 85.1h10.1z"/>
<path d="M180.9 80v5.1z"/>
<path d="M198.7 146v5.1z"/>
<path d="M188.6 148.6v2.5z"/>
<path d="M188.6 151.1h5z"/>
<path d="M193.6 151.1h5.1z"/>
<path d="M193.6 151.1v2.5z"/>
<path d="M170.8 133.3h38.1z"/>
<path d="M208.9 133.3v20.3z"/>
<circle cx="76.8" cy="34.3" r=".51"/>
<circle cx="160.6" cy="34.3" r=".51"/>
<circle cx="173.3" cy="34.3" r=".51"/>
<circle cx="224.1" cy="34.3" r=".51"/>
<circle cx="247" cy="34.3" r=".51"/>
<circle cx="142.8" cy="67.3" r=".51"/>
<circle cx="211.4" cy="67.3" r=".51"/>
<circle cx="56.5" cy="110.5" r=".51"/>
<circle cx="64.1" cy="110.5" r=".51"/>
<circle cx="71.7" cy="110.5" r=".51"/>
<circle cx="79.4" cy="110.5" r=".51"/>
<circle cx="87" cy="110.5" r=".51"/>
<circle cx="94.6" cy="110.5" r=".51"/>
<circle cx="163.2" cy="67.3" r=".51"/>
<circle cx="170.8" cy="67.3" r=".51"/>
<circle cx="97.1" cy="34.3" r=".51"/>
<circle cx="117.4" cy="34.3" r=".51"/>
<circle cx="107.3" cy="34.3" r=".51"/>
<circle cx="193.6" cy="135.9" r=".51"/>
<circle cx="84.4" cy="72.4" r=".51"/>
<circle cx="56.5" cy="158.7" r=".51"/>
<circle cx="87" cy="133.3" r=".51"/>
<circle cx="71.7" cy="143.5" r=".51"/>
<circle cx="64.1" cy="148.6" r=".51"/>
<circle cx="79.4" cy="138.4" r=".51"/>
<circle cx="142.8" cy="85.1" r=".51"/>
<circle cx="51.4" cy="41.9" r=".51"/>
<circle cx="76.8" cy="49.5" r=".51"/>
<circle cx="97.1" cy="49.5" r=".51"/>
<circle cx="140.3" cy="49.5" r=".51"/>
<circle cx="160.6" cy="49.5" r=".51"/>
<circle cx="117.4" cy="49.5" r=".51"/>
<circle cx="107.3" cy="49.5" r=".51"/>
<circle cx="173.3" cy="49.5" r=".51"/>
<circle cx="224.1" cy="49.5" r=".51"/>
<circle cx="247" cy="49.5" r=".51"/>
<circle cx="219" cy="148.6" r=".51"/>
<circle cx="219" cy="143.5" r=".51"/>
<circle cx="219" cy="133.3" r=".51"/>
<circle cx="226.7" cy="148.6" r=".51"/>
<circle cx="145.4" cy="138.4" r=".51"/>
<circle cx="145.4" cy="143.5" r=".51"/>
<circle cx="145.4" cy="148.6" r=".51"/>
<circle cx="145.4" cy="153.6" r=".51"/>
<circle cx="145.4" cy="158.7" r=".51"/>
<circle cx="145.4" cy="163.8" r=".51"/>
<circle cx="145.4" cy="168.9" r=".51"/>
<circle cx="145.4" cy="174" r=".51"/>
<circle cx="211.4" cy="85.1" r=".51"/>
<circle cx="163.2" cy="85.1" r=".51"/>
<circle cx="170.8" cy="85.1" r=".51"/>
<circle cx="193.6" cy="151.1" r=".51"/>
</g>
<g font-size="4.1" fill="#800000">
<text x="42" y="18.5">1</text>
<text x="84.1" y="18.5">2</text>
<text x="126.2" y="18.5">3</text>
<text x="168.3" y="18.5">4</text>
<text x="210.4" y="18.5">5</text>
<text x="252.5" y="18.5">6</text>
<text x="19" y="41.8">A</text>
<text x="275.5" y="41.8">A</text>
<text x="19" y="84.7">B</text>
<text x="275.5" y="84.7">B</text>
<text x="19" y="127.5">C</text>
<text x="275.5" y="127.5">C</text>
<text x="19" y="170.4">D</text>
<text x="275.5" y="170.4">D</text>
<text x="42" y="193.7">1</text>
<text x="84.1" y="193.7">2</text>
<text x="126.2" y="193.7">3</text>
<text x="168.3" y="193.7">4</text>
<text x="210.4" y="193.7">5</text>
<text x="252.5" y="193.7">6</text>
</g>
<g font-size="2.8" fill="#808080">
<text x="170.8" y="29.2" transform="rotate(-90 170.8 29.2)">+3V3</text>
<text x="38.7" y="34.3">J1</text>
<text x="83.2" y="32">L1</text>
<text x="114.9" y="34.3" transform="rotate(-90 114.9 34.3)">+5V</text>
<text x="179.2" y="32.5">LED1</text>
<text x="201.2" y="34.3" transform="rotate(-90 201.2 34.3)">+3V3</text>
<text x="221.6" y="34.3" transform="rotate(-90 221.6 34.3)">+3V3</text>
<text x="244.4" y="34.3" transform="rotate(-90 244.4 34.3)">+3V3</text>
<text x="61.6" y="41.9">S1</text>
<text x="77.8" y="41.3">C42</text>
<text x="83" y="37.4">DR74</text>
<text x="98.1" y="41.3">C43</text>
<text x="108.8" y="41.5">C47</text>
<text x="118.5" y="41.3">C44</text>
<text x="162.1" y="41.5">C48</text>
<text x="174.3" y="41.3">C45</text>
<text x="205.3" y="39">C49</text>
<text x="220" y="38.7">C46</text>
<text x="230.7" y="39">C50</text>
<text x="256.1" y="39">C51</text>
<text x="38.7" y="44.5">1</text>
<text x="61.6" y="44.5">TL36PO</text>
<text x="77.8" y="46.1">100uF</text>
<text x="98.1" y="46.1">10uF</text>
<text x="108.8" y="46.6">100nF</text>
<text x="118.5" y="46.1">10uF</text>
<text x="162.1" y="46.6">100nF</text>
<text x="174.3" y="46.1">10uF</text>
<text x="187" y="44.1" transform="rotate(-90 187 44.1)">220R</text>
<text x="191.8" y="42.7" transform="rotate(-90 191.8 42.7)">R30</text>
<text x="205.3" y="44.1">100nF</text>
<text x="220" y="43.6">10uF</text>
<text x="230.7" y="44.1">100nF</text>
<text x="245.7" y="42.6">IC2P</text>
<text x="256.1" y="44.1">100nF</text>
<text x="137.8" y="54.6">GND</text>
<text x="201.2" y="54.6">GND</text>
<text x="221.6" y="54.6">GND</text>
<text x="244.4" y="54.6">GND</text>
<text x="85.9" y="65.7">2.5-REF</text>
<text x="48.9" y="67.3" transform="rotate(-90 48.9 67.3)">+3V3</text>
<text x="59" y="68.6">IC7</text>
<text x="102.2" y="67.3" transform="rotate(-90 102.2 67.3)">+3V3</text>
<text x="117.4" y="67.3" transform="rotate(-90 117.4 67.3)">+3V3</text>
<text x="140.3" y="67.3" transform="rotate(-90 140.3 67.3)">+3V3</text>
<text x="160.6" y="67.3" transform="rotate(-90 160.6 67.3)">+3V3</text>
<text x="208.9" y="67.3" transform="rotate(-90 208.9 67.3)">+3V3</text>
<text x="239.3" y="67.3" transform="rotate(-90 239.3 67.3)">+3V3</text>
<text x="101.2" y="74.6">C35</text>
<text x="106.3" y="74.6">100nF</text>
<text x="116.4" y="74.6">C36</text>
<text x="121.5" y="74.6">100nF</text>
<text x="139.3" y="74.6">C37</text>
<text x="148.9" y="74.3">C38</text>
<text x="172.3" y="74.6">C39</text>
<text x="181.9" y="74.3">C40</text>
<text x="202.8" y="74.6">C58</text>
<text x="212.4" y="74.3">C56</text>
<text x="222.6" y="74.3">C57</text>
<text x="243.4" y="74.6">C59</text>
<text x="59" y="82.6">MC1525TO</text>
<text x="81.5" y="83.6" transform="rotate(-90 81.5 83.6)">100nF</text>
<text x="89.1" y="78.5" transform="rotate(-90 89.1 78.5)">C41</text>
<text x="139.3" y="79.6">100nF</text>
<text x="148.9" y="79.1">10uF</text>
<text x="172.3" y="79.6">100nF</text>
<text x="181.9" y="79.1">10uF</text>
<text x="202.8" y="79.6">100nF</text>
<text x="212.4" y="79.1">10uF</text>
<text x="222.6" y="79.1">10uF</text>
<text x="243.4" y="79.6">100nF</text>
<text x="48.9" y="92.7">GND</text>
<text x="81.9" y="92.7">GND</text>
<text x="102.2" y="92.7">GND</text>
<text x="117.4" y="92.7">GND</text>
<text x="140.3" y="92.7">GND</text>
<text x="160.6" y="92.7">GND</text>
<text x="208.9" y="92.7">GND</text>
<text x="239.3" y="92.7">GND</text>
<text x="53.9" y="107.9" transform="rotate(-90 53.9 107.9)">+3V3</text>
<text x="55" y="120.9" transform="rotate(-90 55 120.9)">10k</text>
<text x="59.8" y="121.4" transform="rotate(-90 59.8 121.4)">R33</text>
<text x="62.6" y="120.9" transform="rotate(-90 62.6 120.9)">10k</text>
<text x="67.4" y="121.4" transform="rotate(-90 67.4 121.4)">R34</text>
<text x="70.2" y="120.9" transform="rotate(-90 70.2 120.9)">10k</text>
<text x="75" y="121.4" transform="rotate(-90 75 121.4)">R35</text>
<text x="77.8" y="120.9" transform="rotate(-90 77.8 120.9)">10k</text>
<text x="82.6" y="121.4" transform="rotate(-90 82.6 121.4)">R36</text>
<text x="85.4" y="120.9" transform="rotate(-90 85.4 120.9)">10k</text>
<text x="90.2" y="121.4" transform="rotate(-90 90.2 121.4)">R37</text>
<text x="160.6" y="122.4">U$1</text>
<text x="173.3" y="125.7">GBD</text>
<text x="203.8" y="123.2" transform="rotate(-90 203.8 123.2)">+3V3</text>
<text x="231.7" y="125.1">IC2D</text>
<text x="99.7" y="126.4">057-020-1</text>
<text x="173.3" y="130.8">RLED</text>
<text x="26.3" y="134.2">JTAG_NTRST</text>
<text x="173.3" y="135.9">IRLED</text>
<text x="173.3" y="133.3">GND</text>
<text x="30.6" y="139.3">JTAG_TDI</text>
<text x="160.6" y="143.5">MINI-DIN6PTH</text>
<text x="173.3" y="138.4">PIN_CURR</text>
<text x="200.2" y="140.6">C33</text>
<text x="231.7" y="138.4">4066D</text>
<text x="231.7" y="140.3">IC2C</text>
<text x="29.4" y="144.4">JTAG_TMS</text>
<text x="29.6" y="149.5">JTAG_TCK</text>
<text x="191.8" y="144.3" transform="rotate(-90 191.8 144.3)">R29</text>
<text x="200.2" y="145.7">100nF</text>
<text x="75.5" y="152.2">R38</text>
<text x="231.7" y="153.7">4066D</text>
<text x="29.4" y="159.6">JTAG_TDO</text>
<text x="75.5" y="157">10R</text>
<text x="191.1" y="158.7">GND</text>
<text x="206.3" y="158.7">GND</text>
<text x="216.5" y="158.7">GND</text>
<text x="33.9" y="164.7">RESET</text>
<text x="75.5" y="172.5">R41</text>
<text x="67.2" y="178.3">+5V</text>
<text x="75.5" y="177.3">10R</text>
<text x="142.8" y="186.7">GND</text>
</g>
<g font-size="2.4" fill="#808080">
<text x="67" y="33.9">1</text>
<text x="80.9" y="33.9">1</text>
<text x="91.8" y="33.9">2</text>
<text x="126.6" y="33.9">1</text>
<text x="132.5" y="35.1">IN</text>
<text x="143.6" y="35.1">OUT</text>
<text x="152.8" y="33.9">3</text>
<text x="48.7" y="36.5">3</text>
<text x="48.7" y="39">2</text>
<text x="48.7" y="41.6">1</text>
<text x="60" y="36.5">2</text>
<text x="67" y="39">3</text>
<text x="141.1" y="37" transform="rotate(-90 141.1 37)">GND</text>
<text x="246.6" y="37" transform="rotate(-90 246.6 37)">14</text>
<text x="139.9" y="42.9" transform="rotate(-90 139.9 42.9)">2</text>
<text x="246.6" y="48" transform="rotate(-90 246.6 48)">7</text>
<text x="57.5" y="72">3</text>
<text x="57.5" y="77.1">1</text>
<text x="61.4" y="73.2">VIN</text>
<text x="68.8" y="73.2">VO</text>
<text x="74.6" y="72">2</text>
<text x="162.8" y="72.6" transform="rotate(-90 162.8 72.6)">4</text>
<text x="61.4" y="78.2">GND</text>
<text x="162.8" y="84.6" transform="rotate(-90 162.8 84.6)">11</text>
<text x="168" y="125.4">6</text>
<text x="103.2" y="129">X1-1</text>
<text x="124.6" y="129">X1-2</text>
<text x="168" y="130.4">4</text>
<text x="168" y="127.9">5</text>
<text x="227.2" y="127.9">11</text>
<text x="234.1" y="129">A</text>
<text x="243.2" y="129">B</text>
<text x="249.3" y="127.9">10</text>
<text x="103.2" y="134.1">X1-3</text>
<text x="124.6" y="134.1">X1-4</text>
<text x="168" y="135.5">2</text>
<text x="168" y="133">3</text>
<text x="227" y="133">12</text>
<text x="234.1" y="134.1">C</text>
<text x="103.2" y="139.2">X1-5</text>
<text x="124.6" y="139.2">X1-6</text>
<text x="168" y="138.1">1</text>
<text x="228.2" y="143.1">8</text>
<text x="249.3" y="143.1">9</text>
<text x="103.2" y="144.3">X1-7</text>
<text x="103.2" y="149.3">X1-9</text>
<text x="123.4" y="149.3">X1-10</text>
<text x="124.6" y="144.3">X1-8</text>
<text x="228.2" y="148.2">6</text>
<text x="234.1" y="144.3">A</text>
<text x="234.1" y="149.3">C</text>
<text x="243.2" y="144.3">B</text>
<text x="103.2" y="154.4">X1-11</text>
<text x="123.4" y="154.4">X1-12</text>
<text x="103.2" y="159.5">X1-13</text>
<text x="123.4" y="159.5">X1-14</text>
<text x="103.2" y="164.6">X1-15</text>
<text x="123.4" y="164.6">X1-16</text>
<text x="103.2" y="169.7">X1-17</text>
<text x="123.4" y="169.7">X1-18</text>
<text x="103.2" y="174.7">X1-19</text>
<text x="123.4" y="174.7">X1-20</text>
</g>
<g font-size="2" fill="#808080">
<text x="248.9" y="39.4" transform="rotate(-90 248.9 39.4)">VDD</text>
<text x="248.9" y="47.8" transform="rotate(-90 248.9 47.8)">VSS</text>
</g>
</svg>
